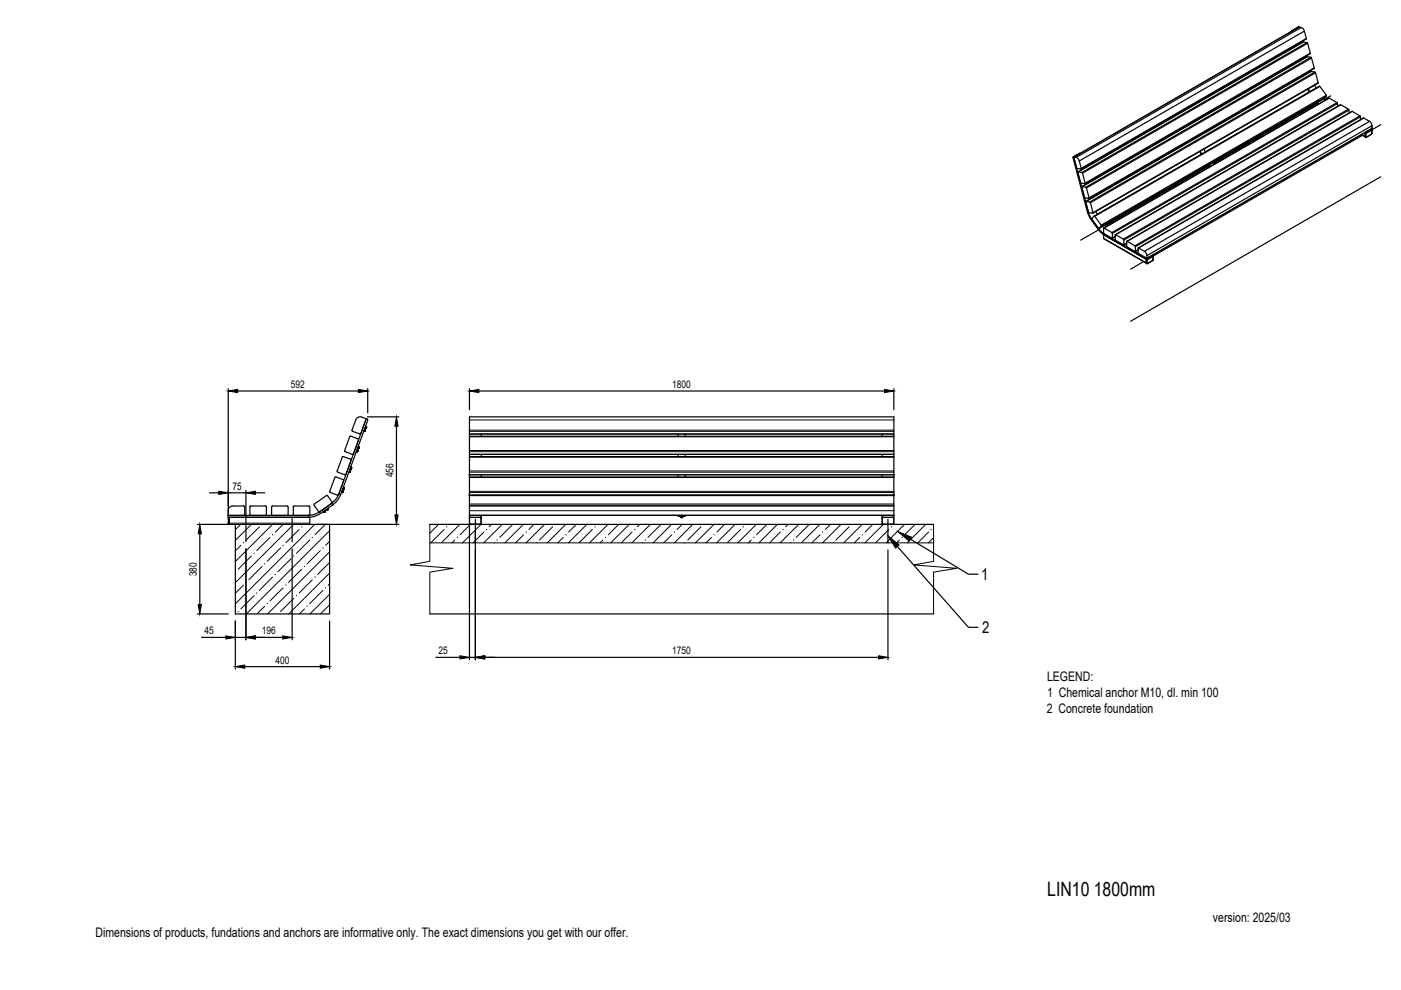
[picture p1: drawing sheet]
<svg xmlns="http://www.w3.org/2000/svg" width="297mm" height="210mm" viewBox="0 0 297 210" stroke-linecap="round" stroke-linejoin="round" font-family="sans-serif">
<!-- layer: SRAFY -->
<g fill="none" stroke="#000" stroke-width=".21">
<path d="M51 111.2l-1.1 1.1M51.1 115.6l-1.2 1.2M53.3 111.2l-3.4 3.4M53.3 117.9l-2.8 2.8M55 111.7l-2.8 2.8M57.2 114l-2.8 2.7M57.8 111.2l-7.9 7.9M59.5 116.2l-2.8 2.8M60 111.2l-1.6 1.6M61.7 118.4l-2.8 2.8M62.3 111.2l-12.4 12.3M63.4 112.3l-2.8 2.8"/>
<path d="M65.7 114.5l-2.8 2.8M66.7 111.2l-16.8 16.8M67.9 116.7l-2.8 2.9M69 111.2l-2.2 2.2M69.9 112.5l-17.7 17.7M69.9 117l-13.2 13.2M69.9 114.8l-.9 .8M69.9 119.3l-2.6 2.5M91.1 111.2v7.8l-4.1 .8 9 .7-4.9 .8v8.9M91.1 115.1h106.8M93 111.2l-1.9 1.9M94.2 112.3l-2.8 2.8"/>
<path d="M96.4 114.5l-.6 .6M97.5 111.2l-3.9 3.9M99.7 111.2l-2.2 2.2M102 111.2l-3.9 3.9M102.6 112.8l-2.3 2.3M104.2 111.2l-.5 .5M104.8 115.1h.1M106.5 111.2l-3.9 3.9M108.7 111.2l-2.8 2.7M111 111.2l-4 3.9M111 113.4l-1.7 1.7M113.2 111.2l-1.1 1.1"/>
<path d="M115.5 111.2l-4 3.9M117.2 111.7l-2.8 2.8M119.4 113.9l-1.1 1.2M119.9 111.2l-3.9 3.9M122.2 111.2l-1.6 1.6M124.4 111.2l-3.9 3.9M125.6 112.3l-2.8 2.8M127.9 114.5l-.7 .6M128.9 111.2l-3.9 3.9M131.2 111.2l-2.2 2.2M133.4 111.2l-3.9 3.9M134 112.8l-2.3 2.3"/>
<path d="M135.7 111.2l-.6 .5M136.3 115.1h-.1M137.9 111.2l-3.9 3.9M140.2 111.2l-2.8 2.7M142.4 111.2l-3.9 3.9M142.4 113.4l-1.7 1.7M144.6 111.2l-1 1.1M146.9 111.2l-3.9 3.9M148.6 111.7l-2.8 2.8M150.9 113.9l-1.2 1.2M151.4 111.2l-3.9 3.9M153.6 111.2l-1.6 1.6"/>
<path d="M155.9 111.2l-4 3.9M157 112.3l-2.8 2.8M159.3 114.5l-.6 .6M160.3 111.2l-3.9 3.9M162.6 111.2l-2.2 2.2M164.8 111.2l-3.9 3.9M165.4 112.8l-2.2 2.3M167.1 111.2l-.5 .5M167.7 115.1h-.1M169.3 111.2l-3.9 3.9M171.6 111.2l-2.8 2.7M173.8 111.2l-3.9 3.9"/>
<path d="M173.9 113.4l-1.8 1.7M176.1 111.2l-1.1 1.1M178.3 111.2l-3.9 3.9M180 111.7l-2.8 2.8M182.3 113.9l-1.2 1.2M182.8 111.2l-3.9 3.9M185 111.2l-1.6 1.6M187.3 111.2l-3.9 3.9M188.5 112.3l-2.8 2.8M190.7 114.5l-.6 .6M191.8 111.2l-3.9 3.9M194 111.2l-2.2 2.2"/>
<path d="M196.3 111.2l-4 3.9M196.9 112.8l-2.3 2.3M197.9 111.2v7.8l-4.1 .8 9 .7-4.9 .8v8.9M197.9 114l-1.1 1.1M51.6 124.1l-1.7 1.7M53.9 126.3l-2.8 2.8M55.5 120.1l-2.7 2.8M56.1 128.5l-1.6 1.7M57.8 122.4l-2.8 2.8M60 124.6l-2.8 2.8M62.3 126.9l-2.8 2.8M64 120.7l-2.8 2.8"/>
<path d="M64.5 129.1l-1 1.1M66.2 122.9l-2.8 2.8M68.5 125.2l-2.8 2.8M69.9 121.5l-8.7 8.7M69.9 126l-4.2 4.2M69.9 123.8l-.3 .3M69.9 128.2l-1.9 2"/>
</g>
<g fill="#000" stroke="#000" stroke-width=".21">
<circle cx="51.6" cy="115.1" r=".04"/>
<circle cx="56.1" cy="119.6" r=".04"/>
<circle cx="57.8" cy="113.4" r=".04"/>
<circle cx="62.3" cy="117.9" r=".04"/>
<circle cx="66.2" cy="113.9" r=".04"/>
<circle cx="68.5" cy="116.2" r=".04"/>
<circle cx="94.7" cy="111.7" r=".04"/>
<circle cx="97" cy="113.9" r=".04"/>
<circle cx="103.1" cy="112.3" r=".04"/>
<circle cx="113.8" cy="115" r=".04"/>
<circle cx="143" cy="112.8" r=".04"/>
<circle cx="159.8" cy="113.9" r=".04"/>
<circle cx="176.7" cy="115" r=".04"/>
<circle cx="189" cy="111.7" r=".04"/>
<circle cx="50.5" cy="129.7" r=".04"/>
<circle cx="54.4" cy="125.7" r=".04"/>
<circle cx="56.7" cy="128" r=".04"/>
<circle cx="65.1" cy="128.5" r=".04"/>
<circle cx="66.8" cy="122.4" r=".04"/>
<circle cx="69" cy="124.6" r=".04"/>
</g>
<!-- layer: OSY -->
<path d="M52.1 109.9v5M61.9 109.9v5M100.8 110.1v5M188.3 110.1v5" fill="none" stroke="#000" stroke-width=".25"/>
<!-- layer: OBRYSOVA -->
<path d="M91.1 111.2h106.8M91.1 130.2h106.8" fill="none" stroke="#000" stroke-width=".25"/>
<!-- layer: 0 -->
<g fill="#000" stroke="#000" stroke-width=".21">
<path d="M48.4 82.9l2-.3v.6zM76 82.6l2 .3-2 .3zM84.1 88.4l.3 2h-.7zM99.5 82.9l2-.3v.6zM187.5 82.6l2 .3-2 .3zM42.4 111.2l.3 2h-.7zM46.4 104.2l2 .3-2 .3zM52.1 104.5l2-.3v.6zM83.7 109.2h.7l-.3 2zM188.3 113.6l2.3 1.9-.7 .7zM190.4 112.7l2.8 1.2-.5 .8zM42 128.2h.7l-.3 2z"/>
<path d="M47.9 134.8l2 .3-2 .4zM52.1 135.1l2-.3v.7zM59.9 134.8l2 .3-2 .4zM97.5 139l2 .4-2 .3zM100.8 139.4l2-.4v.7zM186.3 139l2 .4-2 .3zM49.9 141.3l2-.3v.7zM67.9 141l2 .3-2 .4z"/>
<circle cx="273.9" cy="6.6" r=".11"/>
<circle cx="229" cy="32.5" r=".11"/>
<circle cx="279.2" cy="21.8" r=".11"/>
<circle cx="290.8" cy="27.6" r=".11"/>
<circle cx="231.5" cy="46.5" r=".11"/>
<circle cx="244.4" cy="54.3" r=".11"/>
<circle cx="74.2" cy="100" r=".11"/>
<circle cx="74.2" cy="99.9" r=".11"/>
<circle cx="74.2" cy="99.8" r=".08"/>
<circle cx="74.2" cy="99.8" r=".11"/>
<circle cx="74.3" cy="99.8" r=".11"/>
<circle cx="74.4" cy="99.4" r=".11"/>
<circle cx="74.4" cy="99.3" r=".11"/>
<circle cx="74.4" cy="99.2" r=".11"/>
<circle cx="74.5" cy="99.2" r=".11"/>
<circle cx="74.5" cy="99.1" r=".11"/>
<circle cx="75.7" cy="95.7" r=".11"/>
<circle cx="75.8" cy="95.6" r=".08"/>
<circle cx="75.8" cy="95.6" r=".11"/>
<circle cx="75.8" cy="95.5" r=".11"/>
<circle cx="76" cy="95.1" r=".11"/>
<circle cx="76" cy="95" r=".11"/>
<circle cx="76" cy="94.9" r=".11"/>
<circle cx="76.1" cy="94.8" r=".08"/>
<circle cx="76.1" cy="94.8" r=".11"/>
<circle cx="76.1" cy="94.9" r=".11"/>
<circle cx="77.3" cy="91.4" r=".11"/>
<circle cx="77.3" cy="91.3" r=".11"/>
<circle cx="77.4" cy="91.3" r=".11"/>
<circle cx="77.4" cy="91.2" r=".11"/>
<circle cx="77.5" cy="90.8" r=".11"/>
<circle cx="77.6" cy="90.7" r=".11"/>
<circle cx="77.6" cy="90.6" r=".11"/>
<circle cx="77.6" cy="90.5" r=".11"/>
<circle cx="68.7" cy="108.6" r=".11"/>
<circle cx="68.8" cy="108.5" r=".11"/>
<circle cx="68.9" cy="108.5" r=".11"/>
<circle cx="68.9" cy="108.4" r=".11"/>
<circle cx="69.3" cy="108.2" r=".11"/>
<circle cx="69.3" cy="108.1" r=".11"/>
<circle cx="69.4" cy="108.1" r=".11"/>
<circle cx="69.5" cy="108" r=".11"/>
<circle cx="72.6" cy="104.4" r=".11"/>
<circle cx="72.6" cy="104.3" r=".11"/>
<circle cx="72.6" cy="104.2" r=".11"/>
<circle cx="72.7" cy="104.1" r=".11"/>
<circle cx="72.7" cy="104.2" r=".11"/>
<circle cx="72.8" cy="103.7" r=".08"/>
<circle cx="72.8" cy="103.7" r=".11"/>
<circle cx="72.9" cy="103.6" r=".11"/>
<circle cx="72.9" cy="103.5" r=".11"/>
<circle cx="74.1" cy="100" r=".08"/>
<circle cx="74.1" cy="100" r=".11"/>
<circle cx="99.5" cy="100.7" r=".11"/>
<circle cx="99.5" cy="105" r=".11"/>
<circle cx="144.4" cy="109.7" r=".11"/>
<circle cx="144.5" cy="109.7" r=".11"/>
<circle cx="144.6" cy="109.7" r=".11"/>
<circle cx="144.7" cy="109.7" r=".11"/>
<circle cx="189.5" cy="105" r=".11"/>
<circle cx="189.5" cy="100.7" r=".11"/>
</g>
<g fill="none" stroke="#000" stroke-width=".25">
<path d="M274.7 9.6v.2M274.8 9.5l.1 .2M275.2 5.7l-1.3 .8 1.5-.7M275.4 5.8l-1.5 .8M275.4 5.8h.1M275.4 5.8l-47.7 27.5M275.5 12.7l.1 .2M275.7 12.6v.2M275.9 5.8h-.5l-47.7 27.5M276.2 8.7v.2M276.3 8.9l-47.8 27.6M276.3 15.8l.1 .3"/>
<path d="M276.5 15.7l.1 .3M276.5 6.6l-.2-.6-.4-.2-47.8 27.6M276.5 6.6l.5 1.6-47.8 27.5M276.5 6.6l-47.7 27.5M277 8.1l-47.8 27.7M277 11.8l.1 .3M277.1 9l.1 .2M277.1 9l-.8-.1-47.7 27.5M277.1 12l-47.7 27.6M277.1 9l-47.7 27.6M277.1 12h.1M277.2 18.9l.4 .6"/>
<path d="M277.4 18.8l.3 .6M277.8 11.4l-47.8 27.6M277.8 11.3v.1M277.8 15l.1 .2M277.9 12.2l.2 .1M277.9 12.1l-.8-.1-47.7 27.6M277.9 15.2l-47.7 27.5M277.9 12.1l-47.7 27.6M278 15.1l-.1 .1M278.1 12.3l.5 2.1-47.7 27.6M278.1 12.3l-47.8 27.5M278.6 14.4v.1"/>
<path d="M278.6 14.5l-47.7 27.6M278.7 18l.3 .6M278.8 15.3l.1 .1M278.8 15.3l-.8-.2-47.7 27.6M278.8 15.3l-47.8 27.5M278.9 15.4l-47.7 27.6 .6 2.1h-.9M278.9 15.4l.6 2.1-47.8 27.6M279.5 17.5l-47.8 27.7M279.9 18.3l-.2-.1-47.7 27.6M227.5 33.3l1.5-.8-1.3 .8 3 11.6M227.7 33.3l-.2 .1 3 11.5h.2M228.1 33.4l.7 .5 .4 1.9-.8-.1"/>
<path d="M228.1 33.4l-.4-.1 .7 2.4M228.9 32.5l-1.4 .8M229.4 36.6l.1 .1M229.4 36.6l-.9-.1 .7 2.3M229.5 36.7l.6 2.2-.9-.1M229.5 36.7l47.7-27.5 .6 2.1-47.7 27.5M229.8 35.5v.2M230.2 39.7l.1 .1M230.2 39.7l-.9-.1 .6 2.2M230.3 39.8l.6 2.3-.9-.1-.1-.2M230.6 38.6l.1 .3M251.8 22.8l.1 .2"/>
<path d="M251.9 22.7l.1 .2M252.7 25.9v.2M252.7 22.3l.1 .2M252.7 25.9l.1 .2M253.5 29v.2M253.5 25.4l.1 .2M253.6 29v.2M254.4 28.5v.2M254.4 32.1l.3 .6M254.5 32.1l.3 .5M255.2 31.6l.4 .6M256.3 35l.3 .3"/>
<path d="M256.4 34.9l.2 .4M256.4 35.2l-22 12.7M257.2 34.5l.3 .3M279.2 21.8l.2 .3M279.3 21.9l-22 12.7M279.3 21.7l.3 .3M280.7 20.9l.2 .4M280.7 20.9l-47.7 27.5 47.7-27.5 .5-.5-47.7 27.5M280.7 20.9h.1M281.2 20.2v.2M281.2 20.2l-47.7 27.5-1.4-1.9-.6 .5v.2l-.8-1.6M281.2 20.2l-1.3-1.9-47.8 27.6"/>
<path d="M281.7 20.8h.1M281.8 20.8l-47.8 27.5M282.1 20.3l-1.3 .8M283.5 21.7l.1 .2M283.5 21.8l-1.7-1-47.7 27.6M283.5 21.8l-47.8 27.5-1.6-.9M283.6 21.9l-47.8 27.6v1M283.6 21.9v.7M284.2 22.2h.1M284.2 22.2l-47.7 27.6M285.9 23.2l.1 .1M285.9 23.1l-1.6-.9-47.8 27.6"/>
<path d="M285.9 23.1l-47.7 27.6M286 23.3l-47.7 27.6M286 23.3v.7M286.6 23.6l-47.7 27.6M286.6 23.6h.1M288.3 24.6l-1.6-1-47.7 27.6M288.3 24.6l-47.7 27.5-1.6-.9M288.3 24.6l.1 .1M288.4 24.8l-47.7 27.5v1M288.4 24.8v.6M288.6 28.5l.8 .5M288.8 28.7l-44.4 25.6"/>
<path d="M289.1 25l-47.8 27.6M289.4 29h.1M289.4 28.3l.1 .8zM289.5 28.2l-.1 .1M289.5 29.1h.1M289.6 28.4l1.3-.9v-.2l-1.4 .7 .1 .3-.3-.2 .1 .9-.7-.5M289.6 29v.1M289.6 28.4v.7M289.6 29l.1 .1M289.6 29.1h.1M289.7 28.2l-.1 .2M289.7 29.1h.1"/>
<path d="M290.4 25.7l.3 .4 .2 .5M290.4 25.7l-1.3-.7-47.7 27.6 1.2 .7M290.4 25.7l-47.8 27.6M290.8 27.6h.1M290.8 28.5h.1M290.8 28.5l-1.1 .6M290.8 27.6l-1.2 .6M290.8 27.5l.1 .8M290.9 28.3l-.1 .2M290.9 27.6h.1M290.9 28.3h.1M290.9 27.6v.7"/>
<path d="M290.9 27.3l-47.8 27.5-1.7-1M290.9 27.2h.1M292.7 26.4l-1.9 1.2M292.7 37.5l-53 30.6M230.5 44.9l.9 1.7M230.7 44.9l.2 .2M231 42.8l.2 .2M231 42.8l-.8-.1 .5 2.2M231.4 41.8l.1 .2M231.5 46.5l1.4 2 .6-.6M232.3 44.8l.3 .6M232.9 48.4l1.2 1.2"/>
<path d="M232.9 48.4l-.1 .2 .4 .5 .9 .7M232.9 48.4l-1.4-1.9-.1 .1 1.4 2M232.9 48.7l-3.8 2.2M232.9 48.4h.1M233.5 47.7v.2M234 50.5l9 5.2v-.7M234 48.4l.1 1.2M234 49.8v.7M234 50.5l9 5.3M234 49.8l9 5.2M234.1 48.3l-.1 .1M234.1 49.6l1.6 .9"/>
<path d="M234.2 47.7l.3 .3M235.7 49.3l.1 .2M235.8 50.5h-.1M236.4 50.2l-.6 .3M236.4 49.8v1M236.4 50.1l-.6 .4M236.4 50.8l1.8 1.2 .1-.1M236.5 49.8h-.1M236.5 49.8l1.7 .9M238.2 50.7l.1 .2M238.3 50.9v1M238.9 51.2l.1 1.2"/>
<path d="M238.9 51.6l-.6 .3M238.9 51.5l-.6 .4M239 51.1l-.1 .1M239 52.4l1.6 1M240.6 52.1l.1 .2M240.7 53.3h-.1M241.3 53l-.6 .4M241.3 52.6v1M241.3 53l-.6 .3M241.3 53.6l.1 .2M241.4 52.6h-.1M242.5 55.5l-2.8 1.6"/>
<path d="M242.6 53.3l.4 .4 .2 .5M243 55.1l.1 .7zM243.1 55l-.1 .1M243.1 55.9h.1M243.1 55.1h.1M243.2 55l-.1 .2M243.2 54.2l47.7-27.6v.6l-47.7 27.6zM243.2 55.8v.1M243.2 55v.8M243.3 55.9h.1M244.4 54.4h.1M244.4 55.2h.1"/>
<path d="M244.4 55.3l-1.1 .6M244.4 55.2l-1.1 .7M244.4 54.4l-1.1 .6M244.4 54.3l.1 .1M244.4 54.3h.1M244.5 55.1l-.1 .2M244.5 54.4h.1M244.5 55.1h.1M244.5 54l-1.3 .8-9.1-5.2v.2l9.1 5.3M244.5 54.1v.2l-1.3 .8v-.3M244.5 54.4v.7M48.4 82.4v27.1"/>
<path d="M50.4 82.9h25.6M72.6 96.9l-1.1 2.9 .1 .3M72.8 96.8l-.3 .1M72.8 96.8l1.5 .6 .1 .2M74.1 92.6l.3-.1 1.5 .5 .1 .3-1.2 3-1.6-.5-.1-.3M74.1 99.6l.1 .2M74.1 92.6l-1 2.9M74.2 99.9v.1M74.2 100h.1M74.2 99.9h.1M74.2 99.8v.1M74.2 99.8h.1"/>
<path d="M74.3 99.8h.1M74.3 99.8l-.1 .1M74.4 98.9l.1 .3M74.4 99.4h.1M74.4 99.4l-.2 .1M74.4 99.3v.1M74.4 97.6l-1.1 3-1.7-.5M74.4 99.3h.1M74.4 99.2h.1M74.5 99.2l-.1 .1M74.5 99.2h.1M74.6 91.2l.2 .2"/>
<path d="M75.7 95.3l.1 .2M75.7 95.7h.1M75.7 95.7l-.2 .1M75.7 95.6h.1M75.8 95.6l-.1 .1M75.8 95.6v.1M75.8 95.6h.1M75.8 95.5h.1M75.8 95.5v.1M75.9 94.6l.2 .2M76 95.1h.1M76 95l-.2 .2"/>
<path d="M76 95h.1M76 95v.1M76 94.9v.1M76 94.9h.1M76.1 94.8h.1M76.1 94.8v.1M76.1 94.8l-.1 .1M76.7 88.4a1.01 1.01 0 0 0-1.3 .6l-.8 2.2M76.7 88.4l.9 .4M77.3 90.9l.1 .3M77.3 91.4h.1M77.3 91.4l-.2 .1"/>
<path d="M77.3 91.3v.1M77.3 91.3h.1M77.4 91.3h.1M77.4 91.2h.1M77.4 91.2l-.1 .1M77.5 90.3l.1 .2M77.5 90.7h.1M77.6 90.7l-.3 .1M77.6 90.7l-.1 .1M77.6 90.7h.1M77.6 90.6v.1M77.6 90.6h.1"/>
<path d="M77.6 88.7l-1.2 3.3-1.6-.5M77.6 90.5h.1M77.6 90.5v.1M77.9 88.4h6.7M78 82.4v5.1M84.1 90.4v18.8M99.5 92h90M99.5 96.8h90M99.5 92.5h90M99.5 96.3h90M99.5 82.4v4.5M101.5 82.9h86"/>
<path d="M102 92v.5M102 96.3v.5M143.8 92v.5M143.8 96.3v.5M145.3 92v.5M145.3 96.3v.5M187 92v.5M187 96.3v.5M189.5 82.4v4.5M41.9 111.2h6.5M42.4 113.2v15M44.4 104.5h2"/>
<path d="M48.4 104.5h3.7M48.4 109.7v1.5M48.6 109.9v1.3h-.2M48.6 110.9v-1.2h17.1v1.5M48.6 111.2h1.3M49.9 111.2h20v19h-20zM51.9 107.5l-.2-.2h-2.3a1.01 1.01 0 0 0-1 1M51.9 107.5l-.1 1.7h-3.4M52.1 104v5.7M52.1 116.4v19.3M53 107.5l.2-.2h3.1l.2 .2M53 107.5v1.6"/>
<path d="M54.1 104.5h2M56.5 107.5l-.1 1.7-3.2 .1-.2-.2M57.6 107.5v1.7l3.3 .1M60.9 107.3l.2 .2M60.9 107.3h-3.1l-.2 .2M61.1 109.1l-.2 .2M61.1 107.5v1.6M61.9 116.4v19.3M62.2 107.5l.2-.2h3.1l.2 .2M62.2 107.5v1.6l.2 .2 3.2-.1 .1-1.7M66.6 106.8v.3M67.2 111.2h17.4"/>
<path d="M67.7 108.5l-.8 .5-1.5 .3M68.4 108.5l.3 .1M68.7 108.6h.1M68.8 108.5l-.1 .1M68.8 108.5h.1M68.9 108.5h-.1M68.9 108.5h.1M68.9 108.4v.1M68.9 108.2v.2M69 108.1h.3M69.2 105.1h.3M69.2 105.1l-2.5 1.8"/>
<path d="M69.3 108.2h.1M69.3 108.1v.1M69.5 108l-.2 .1M69.5 105.1l.9 1.3-.1 .3M69.5 108h.1M69.5 107.8v.2M70 104.4l1.6 .6M70.3 106.7l.8-.7 .7-1.2 5.8-16 .2 .1 .2 .2-5.8 15.8-.8 1.4-.8 .7M70.3 106.7l-2.6 1.8-1.1-1.4M70.4 106.7l-2.7 1.9M70.6 107l-3.1 2.1-1.5 .5-17.6 .1v-.4h17M71.8 104.8l-.3 .2"/>
<path d="M72.6 103.9l.1 .2M72.6 104.4h.1M72.6 104.4l-.2 .1M72.6 104.3v.1M72.6 104.2v.1M72.6 104.2h.1M72.7 104.2h.1M72.7 104.2l-.1 .1M72.7 104.1v.1M72.8 103.2l.1 .3M72.8 103.7h.1M72.8 103.7l-.2 .1"/>
<path d="M72.9 101.9l-.2-.2-1.6-.6-1.2 3.1 .1 .2M72.9 103.6h.1M72.9 103.6l-.1 .1M72.9 101.9l-1.1 3M72.9 103.5h.1M72.9 103.5v.1M74.2 100l-.3 .1M99.5 111l.2 .2M99.5 109.3v-2h90v2M99.5 107.3v-18.9h90v18.9M99.5 109.3h2.5v.4h-2.5zM99.5 105h90"/>
<path d="M99.5 100.7h90M99.5 101.1h90M99.5 109.7v1.3M99.5 111.4v28.5M99.7 109.7l-.2 .2M99.7 111.2h2.1M100.8 112.7v27.2M101.8 109.7l.2 .2M102 111l-.2 .2M102 109.3h85M102 100.7v.4M102 105h.1"/>
<path d="M102 109.7v1.3M143.8 109.3v.2h1.5v-.2M143.8 100.7v.4M143.8 105h.1M144.2 109.5l.2 .1M144.4 109.7h.1M144.4 109.6v.1M144.5 109.6h.1M144.5 109.7h.1M144.6 109.6l-.1 .1M144.6 109.6h.1M144.6 109.7h.1"/>
<path d="M144.8 109.5l-.1 .1M145.3 100.7v.4M145.3 105h.1M187 111l.2 .2M187 109.3h2.5v.4h-2.5zM187 100.7v.4M187 105h.1M187 109.7v1.3M187.2 109.7l-.2 .2M187.2 111.2h2.1M188.3 116.6v23.3M189.3 109.7l.2 .2"/>
<path d="M189.5 111l-.2 .2M189.5 109.7v1.3M190.3 115.9l15 17.1h2M193 114.3l12.3 7.4h2M41.9 130.2h6.5M42.7 135.1h5.2M49.9 131.7v10.1M49.9 135.1h2.2M54.1 135.1h5.8M69.9 131.7v10.1M92.4 139.4h5.1M99.5 139.4h1.3"/>
<path d="M102.8 139.4h83.5M51.9 141.3h16"/>
</g>
<g fill="none" stroke="#000" stroke-width=".21">
<path d="M74.2 99.9h.1M74.2 100h.1M74.2 99.8h.1M74.4 99.4h.1M74.5 99.1h.1M75.7 95.7h.1M75.8 95.5h.1M76 95.1h.1M77.3 91.4h.1M77.3 91.3h.1M77.4 91.2h.1M77.5 90.7v.1"/>
<path d="M77.6 90.5h.1M99.5 91.5h90M99.5 91.2h90M99.5 89h90M99.5 92h90M99.5 99.9h90M99.5 96.9h90M99.5 95.8h90M99.5 95.5h90M99.5 92.6h90M99.5 96.3h90M48.4 109.9v1.3"/>
<path d="M48.4 111h.2M48.4 109.7v.2h.2M48.6 110.9h17.1M65.4 109.3v.4M67.7 108.6l.3 .3M68.7 108.6h.1M68.9 108.4h.1M69.3 108.1v.1M69.5 108h.1M70.4 106.7l.2 .3M71.8 104.8l.4 .1M72.6 104.4h.1"/>
<path d="M72.6 104.3h.1M72.7 104.1h.1M72.9 103.5h.1M99.5 104.2h90M99.5 108.3h90M99.5 109.2h90M99.5 107.1h90M99.5 106.9h90M99.5 105.1h90M99.5 100.1h90M99.5 100.7h90M99.5 104.4h90"/>
<path d="M99.5 101.3h90M99.5 105h90M99.6 111l.1 .1M99.7 109.7l-.1 .2-.1 1.1M99.7 111.1h2.1M99.7 109.7h2.1M99.7 109.7h.1M99.7 111.1v.1M101.8 109.7l.2 .2M101.8 109.7h.1M101.8 111.1v.1M102 109.9v1.1"/>
<path d="M102 109.9h.1M102 111l-.2 .1M143.9 109.3v.2M144.4 109.6v.1M144.6 109.6h.1M144.6 109.6v.1M144.7 109.6h.1M145.2 109.3v.2M187 109.9v1.1M187.1 111l.1 .1M187.2 109.7l-.1 .2M187.2 109.7h.1"/>
<path d="M187.2 111.1v.1M187.2 111.1h2.1M187.2 109.7h2.1M189.3 109.7l.2 .2M189.3 109.7h.1M189.3 111.1v.1M189.5 111l-.2 .1M189.5 111h.1M189.5 109.9h.1M189.5 109.9v1.1"/>
</g>
<g fill="#fff" stroke="#fff" stroke-width=".35">
<path d="M256.5 196.4h14.2v3.6h-14.2z"/>
<path d="M221.4 117.8h12.5v3.6h-12.5z"/>
<path d="M221.4 120.6h36.7v3.6h-36.7z"/>
<path d="M221.4 123.8h20v3.6h-20z"/>
<path d="M19.8 192.6h137.8v3.6h-137.8z"/>
<path d="M256.6 188.4h25.7v2.4h-25.7z"/>
<path d="M256.6 186.4h30.7v2.4h-30.7z"/>
</g>
<text font-size="4.2" x="222" y="189.9">LIN10 1800mm</text>
<g font-size="3.5">
<text x="208" y="123">1</text>
<text x="208.2" y="134.3">2</text>
</g>
<g font-size="2.8">
<text x="222" y="144.4">LEGEND:</text>
<text x="222" y="147.9">1 Chemical anchor M10, dl. min 100</text>
<text x="221.9" y="151.1">2 Concrete foundation</text>
<text x="257.2" y="195.4">version: 2025/03</text>
<text x="20.2" y="198.6">Dimensions of products, fundations and anchors are informative only. The exact dimensions you get with our offer.</text>
</g>
<g font-size="2.2">
<text x="61.7" y="82.2">592</text>
<text x="142.5" y="82.2">1800</text>
<text x="83.4" y="101.2" transform="rotate(-90 83.4 101.2)">456</text>
<text x="49.3" y="103.8">75</text>
<text x="41.7" y="122.2" transform="rotate(-90 41.7 122.2)">380</text>
<text x="43.3" y="134.5">45</text>
<text x="55.5" y="134.5">196</text>
<text x="58.4" y="140.7">400</text>
<text x="93" y="138.7">25</text>
<text x="142.5" y="138.7">1750</text>
</g>
</svg>
